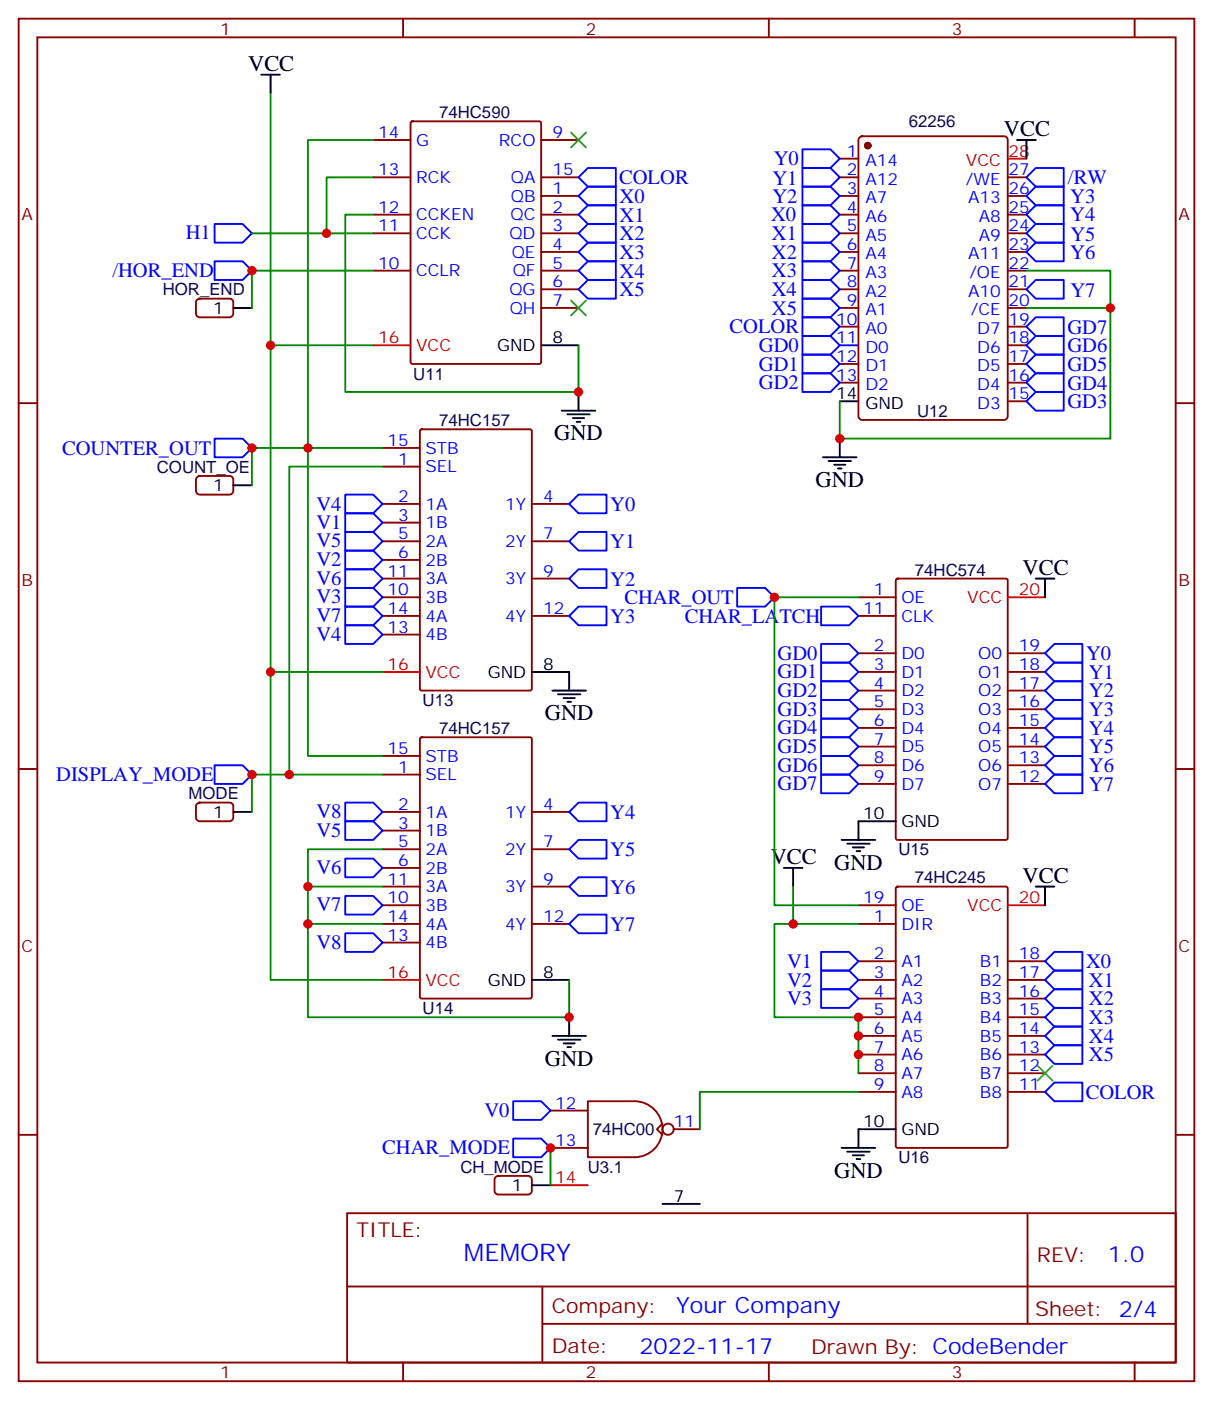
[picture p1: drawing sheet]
<svg xmlns="http://www.w3.org/2000/svg" width="229mm" height="265mm" viewBox="0 0 229 265" stroke-linecap="round" stroke-linejoin="round" font-family="sans-serif">
<g fill="none" stroke="#870000" stroke-width=".35">
<path d="M3.5 3.5h222.3v257.6h-222.3zM7.1 7.1h215.1v250.4h-215.1zM76.2 3.5v3.6M145.3 3.5v3.6M214.5 3.5v3.6M70.6 26.5h7M70.6 33.5h7M77.7 23.1l.3-.2h24l.3 .2v45.3l-.2 .3-24.1 .1-.3-.2zM102.3 26.5h7.1M102.3 33.5h7.1M102.3 37h7.1M158.7 33.5h3.6"/>
<path d="M158.7 37h3.6M158.7 30h3.6M162.5 26l.5-.2h26.8a.71 .71 0 0 1 .7 .7v52.2a.76 .76 0 0 1-.7 .7h-26.8a.76 .76 0 0 1-.7-.7v-52.2zM190.5 33.5h3.5M190.5 37h3.5M37.3 56.7l.4-.3h5.7a.71 .71 0 0 1 .7 .7v2.2a.76 .76 0 0 1-.7 .7h-5.7a.76 .76 0 0 1-.7-.7v-2.2zM70.6 40.6h7M70.6 44.1h7M70.6 51.2h7M102.3 40.6h7.1M102.3 44.1h7.1M102.3 51.2h7.1"/>
<path d="M102.3 47.6h7.1M102.3 54.7h7.1M102.3 58.2h7.1M158.7 40.6h3.6M158.7 44.1h3.6M158.7 51.2h3.6M158.7 47.6h3.6M158.7 54.7h3.6M158.7 58.2h3.6M190.5 40.6h3.5M190.5 44.1h3.5M190.5 51.2h3.5"/>
<path d="M190.5 47.6h3.5M190.5 54.7h3.5M190.5 58.2h3.5M3.5 76.2h3.6M158.7 61.7h3.6M158.7 68.8h3.6M158.7 72.3h3.6M190.5 61.7h3.5M190.5 65.3h3.5M190.5 68.8h3.5M190.5 72.3h3.5M190.5 75.8h3.5"/>
<path d="M222.2 76.2h3.6M37.3 90.2l.4-.2h5.7a.71 .71 0 0 1 .7 .7v2.1a.76 .76 0 0 1-.7 .7h-5.7a.76 .76 0 0 1-.7-.7v-2.1zM72.3 88.2h7.1M72.3 95.2h7.1M72.3 98.8h7.1M72.3 84.7h7.1M79.4 81.3l.3-.2h20.5l.3 .2v48.9l-.1 .3h-20.7l-.3-.2zM100.5 95.2h7.1M72.3 112.9h7.1M72.3 116.4h7.1M72.3 102.3h7.1M72.3 105.8h7.1"/>
<path d="M72.3 109.4h7.1M72.3 119.9h7.1M100.5 116.4h7.1M100.5 102.3h7.1M100.5 109.4h7.1M162.3 112.9h7M162.3 116.4h7M169.4 109.5l.3-.1h20.4l.4 .1v48.9l-.2 .3h-20.6l-.3-.1zM79.4 139.5l.3-.2h20.5l.3 .2v48.9l-.1 .3h-20.7l-.3-.2zM162.3 123.5h7M162.3 127h7M162.3 130.5h7"/>
<path d="M162.3 134.1h7M162.3 137.6h7M190.5 123.5h7.1M190.5 127h7.1M190.5 130.5h7.1M190.5 134.1h7.1M190.5 137.6h7.1M3.5 145.3h3.6M37.3 151.9l.4-.2h5.7a.71 .71 0 0 1 .7 .7v2.1a.76 .76 0 0 1-.7 .7h-5.7a.76 .76 0 0 1-.7-.7v-2.1zM72.3 146.4h7.1M72.3 153.5h7.1M72.3 157h7.1"/>
<path d="M72.3 142.9h7.1M100.5 153.5h7.1M162.3 141.1h7M162.3 144.6h7M162.3 148.2h7M190.5 141.1h7.1M190.5 144.6h7.1M190.5 148.2h7.1M222.2 145.3h3.6M72.3 171.1h7.1M72.3 174.6h7.1M72.3 160.5h7.1"/>
<path d="M72.3 164h7.1M72.3 167.6h7.1M72.3 178.2h7.1M100.5 174.6h7.1M100.5 160.5h7.1M100.5 167.6h7.1M162.3 171.1h7M162.3 174.6h7M169.4 167.7l.3-.1h20.4l.4 .1v48.9l-.2 .3-20.6 .1-.3-.2zM162.3 181.7h7M162.3 185.2h7M162.3 188.7h7"/>
<path d="M162.3 192.3h7M162.3 195.8h7M162.3 199.3h7M190.5 181.7h7.1M190.5 185.2h7.1M190.5 188.7h7.1M190.5 192.3h7.1M190.5 195.8h7.1M190.5 199.3h7.1M3.5 214.5h3.6M104.1 209.9h7M104.1 217h7"/>
<path d="M111.1 208.1h8.8a5.3 5.3 0 0 1 5.3 5.3 5.3 5.3 0 0 1-5.3 5.3h-8.8zM125.2 212.4l-1 1 1 1.1M127.4 213.4h4.9M162.3 202.8h7M162.3 206.4h7M190.5 202.8h7.1M190.5 206.4h7.1M222.2 214.5h3.6M65.6 229.3h156.6v28.2h-156.6zM93.7 222.5l.5-.3h5.6a.71 .71 0 0 1 .7 .8v2.1a.76 .76 0 0 1-.7 .7h-5.6a.76 .76 0 0 1-.7-.7v-2.1zM194.2 229.3l.1 20.9M65.7 243.2h156.4"/>
<path d="M76.2 257.5v3.6M102.5 250.2h119.6M102.5 243.2v14.1M145.3 257.5v3.6M214.5 257.5v3.6"/>
<circle cx="126.3" cy="213.4" r="1.06"/>
</g>
<path d="M190.5 30h3.5M70.6 65.3h7M190.5 112.9h7.1M72.3 127h7.1M190.5 171.1h7.1M72.3 185.2h7.1M104.1 224h7" fill="none" stroke="#f00" stroke-width=".35"/>
<g fill="none" stroke="#000" stroke-width=".35">
<path d="M49.4 14.1h3.5M51.2 14.1v3.5M192.3 26.5h3.5M194 26.5v3.5M44.1 58.2h3.5M102.3 65.3h7.1M106.2 77.6h6.3M107.2 78.3h4.3M108.3 79h2.1M109 79.7h.7M109.4 74.1v3.5M158.7 75.8h3.6"/>
<path d="M44.1 91.7h3.5M155.6 86.4h6.3M156.6 87.1h4.3M157.7 87.8h2.1M158.4 88.5h.7M158.7 82.9v3.5M195.8 109.4h3.5M197.6 109.4v3.5M100.5 127h7.1v3.5M104.4 130.5h6.4M105.5 131.2h4.2M106.5 131.9h2.2"/>
<path d="M107.2 132.6h.7M44.1 153.5h3.5M159.1 158.7h6.4M160.2 159.5h4.2M169.3 155.2h-7v3.5M148.2 164h3.5M149.9 164v3.6M161.2 160.2h2.1M161.9 160.9h.7M195.8 167.6h3.5M197.6 167.6v3.5M100.5 185.2h7.1"/>
<path d="M104.4 195.8h6.4M105.5 196.5h4.2M106.5 197.2h2.2M107.2 197.9h.7M107.6 192.3v3.5M159.1 217h6.4M160.2 217.7h4.2M161.2 218.4h2.1M161.9 219.1h.7M169.3 213.4h-7v3.6M100.5 224h3.6M125.2 227.5h7.1"/>
</g>
<g fill="none" stroke="#00f" stroke-width=".35">
<path d="M109.4 33.5l1.7-1.8h5.3v3.6h-5.3zM109.4 37l1.7-1.7h5.3v3.5h-5.3zM151.7 38.8h5.3l1.7 1.8-1.7 1.7h-5.3zM151.7 28.2h5.3l1.7 1.8-1.7 1.7h-5.3zM151.7 31.7h5.3l1.7 1.8-1.7 1.8h-5.3zM151.7 35.3h5.3l1.7 1.7-1.7 1.8h-5.3zM194 33.5l1.8-1.8h5.3v3.6h-5.3zM194 37l1.8-1.7h5.3v3.5h-5.3zM40.6 42.3h5.3l1.7 1.8-1.7 1.8h-5.3zM40.6 49.4h5.3l1.7 1.8-1.7 1.7h-5.3zM109.4 40.6l1.7-1.8h5.3v3.5h-5.3zM109.4 44.1l1.7-1.8h5.3v3.6h-5.3z"/>
<path d="M109.4 47.6l1.7-1.7h5.3v3.5h-5.3zM109.4 51.2l1.7-1.8h5.3v3.5h-5.3zM109.4 54.7l1.7-1.8h5.3v3.5h-5.3zM151.7 60h5.3l1.7 1.7-1.7 1.8h-5.3zM151.7 42.3h5.3l1.7 1.8-1.7 1.8h-5.3zM151.7 45.9h5.3l1.7 1.7-1.7 1.8h-5.3zM151.7 49.4h5.3l1.7 1.8-1.7 1.7h-5.3zM151.7 52.9h5.3l1.7 1.8-1.7 1.7h-5.3zM151.7 56.4h5.3l1.7 1.8-1.7 1.8h-5.3zM194 40.6l1.8-1.8h5.3v3.5h-5.3zM194 44.1l1.8-1.8h5.3v3.6h-5.3zM194 47.6l1.8-1.7h5.3v3.5h-5.3z"/>
<path d="M194 54.7l1.8-1.8h5.3v3.5h-5.3zM151.7 70.6h5.3l1.7 1.7-1.7 1.8h-5.3zM151.7 67h5.3l1.7 1.8-1.7 1.8h-5.3zM151.7 63.5h5.3l1.7 1.8-1.7 1.7h-5.3zM158.7 65.3h3.6M194 61.7l1.8-1.7h5.3v3.5h-5.3zM194 65.3l1.8-1.8h5.3v3.5h-5.3zM194 68.8l1.8-1.8h5.3v3.6h-5.3zM194 72.3l1.8-1.7h5.3v3.5h-5.3zM195.8 74.1h5.3v3.5h-5.3l-1.8-1.8zM40.6 82.9h5.3l1.7 1.8-1.7 1.7h-5.3zM65.3 97h5.3l1.7 1.8-1.7 1.7h-5.3z"/>
<path d="M65.3 93.5h5.3l1.7 1.7-1.7 1.8h-5.3zM107.6 95.2l1.8-1.7h5.3v3.5h-5.3zM65.3 104.1h5.3l1.7 1.7-1.7 1.8h-5.3zM65.3 111.1h5.3l1.7 1.8-1.7 1.8h-5.3zM65.3 118.2h5.3l1.7 1.7-1.7 1.8h-5.3zM65.3 100.5h5.3l1.7 1.8-1.7 1.8h-5.3zM65.3 107.6h5.3l1.7 1.8-1.7 1.7h-5.3zM65.3 114.7h5.3l1.7 1.7-1.7 1.8h-5.3zM107.6 102.3l1.8-1.8h5.3v3.6h-5.3zM107.6 109.4l1.8-1.8h5.3v3.5h-5.3zM107.6 116.4l1.8-1.7h5.3v3.5h-5.3zM139.3 111.1h5.3l1.8 1.8-1.8 1.8h-5.3z"/>
<path d="M155.2 114.7h5.3l1.8 1.7-1.8 1.8h-5.3zM155.2 121.7h5.3l1.8 1.8-1.8 1.7h-5.3zM155.2 125.2h5.3l1.8 1.8-1.8 1.8h-5.3zM155.2 128.8h5.3l1.8 1.7-1.8 1.8h-5.3zM155.2 132.3h5.3l1.8 1.8-1.8 1.7h-5.3zM155.2 135.8h5.3l1.8 1.8-1.8 1.7h-5.3zM155.2 139.3h5.3l1.8 1.8-1.8 1.8h-5.3zM197.6 123.5l1.7-1.8h5.3v3.5h-5.3zM197.6 127l1.7-1.8h5.3v3.6h-5.3zM197.6 130.5l1.7-1.7h5.3v3.5h-5.3zM197.6 134.1l1.7-1.8h5.3v3.5h-5.3zM197.6 137.6l1.7-1.8h5.3v3.5h-5.3z"/>
<path d="M40.6 144.6h5.3l1.7 1.8-1.7 1.8h-5.3zM65.3 155.2h5.3l1.7 1.8-1.7 1.7h-5.3zM65.3 151.7h5.3l1.7 1.8-1.7 1.7h-5.3zM107.6 153.5l1.8-1.8h5.3v3.5h-5.3zM155.2 142.9h5.3l1.8 1.7-1.8 1.8h-5.3zM155.2 146.4h5.3l1.8 1.8-1.8 1.7h-5.3zM197.6 141.1l1.7-1.8h5.3v3.6h-5.3zM197.6 144.6l1.7-1.7h5.3v3.5h-5.3zM199.3 146.4h5.3v3.5h-5.3l-1.7-1.7zM65.3 162.3h5.3l1.7 1.7-1.7 1.8h-5.3zM65.3 169.3h5.3l1.7 1.8-1.7 1.8h-5.3zM65.3 176.4h5.3l1.7 1.8-1.7 1.7h-5.3z"/>
<path d="M107.6 160.5l1.8-1.8h5.3v3.6h-5.3zM107.6 174.6l1.8-1.7h5.3v3.5h-5.3zM109.4 165.8h5.3v3.5h-5.3l-1.8-1.7zM155.2 179.9h5.3l1.8 1.8-1.8 1.7h-5.3zM155.2 183.4h5.3l1.8 1.8-1.8 1.8h-5.3zM155.2 187h5.3l1.8 1.7-1.8 1.8h-5.3zM197.6 181.7l1.7-1.8h5.3v3.5h-5.3zM197.6 185.2l1.7-1.8h5.3v3.6h-5.3zM197.6 188.7l1.7-1.7h5.3v3.5h-5.3zM197.6 192.3l1.7-1.8h5.3v3.5h-5.3zM197.6 195.8l1.7-1.8h5.3v3.6h-5.3zM197.6 199.3l1.7-1.7h5.3v3.5h-5.3z"/>
<path d="M97 215.2h5.3l1.8 1.8-1.8 1.7h-5.3zM97 208.1h5.3l1.8 1.8-1.8 1.8h-5.3zM197.6 206.4l1.7-1.8h5.3v3.5h-5.3z"/>
</g>
<circle cx="164" cy="27.5" r=".53" fill="#870000" stroke="#870000" stroke-width=".35"/>
<g fill="none" stroke="#008700" stroke-width=".35">
<path d="M51.2 17.6v167.6h21.1M70.6 26.5h-12.4v58.2h-10.6v7M70.6 33.5h-8.9v10.6M47.6 44.1h23M70.6 40.6h-5.3v33.5h44.1v-8.8M70.6 51.2h-23v7M194 51.2h15.9v7h-15.9M209.9 58.2v24.7h-51.2v-7.1M51.2 65.3h19.4M72.3 84.7h-14.1v58.2h14.1M72.3 88.2h-17.6v58.2h17.6M162.3 112.9h-15.9v58.2h15.9"/>
<path d="M51.2 127h21.1M54.7 146.4h-7.1v7.1M58.2 174.6v17.7h49.4v-7.1M72.3 167.6h-14.1v7h14.1M72.3 160.5h-14.1v7.1M149.9 167.6v7M162.3 174.6h-15.9v17.7h15.9v10.5M104.1 217v7M162.3 206.4h-30v7"/>
</g>
<g fill="#c00">
<circle cx="51.2" cy="127" r=".88"/>
<circle cx="58.2" cy="167.6" r=".88"/>
<circle cx="58.2" cy="174.6" r=".88"/>
<circle cx="107.6" cy="192.3" r=".88"/>
<circle cx="51.2" cy="65.3" r=".88"/>
<circle cx="109.4" cy="74.1" r=".88"/>
<circle cx="58.2" cy="84.7" r=".88"/>
<circle cx="61.7" cy="44.1" r=".88"/>
<circle cx="209.9" cy="58.2" r=".88"/>
<circle cx="158.8" cy="82.9" r=".88"/>
<circle cx="146.4" cy="112.9" r=".88"/>
<circle cx="54.7" cy="146.4" r=".88"/>
<circle cx="47.6" cy="51.2" r=".88"/>
<circle cx="47.6" cy="84.7" r=".88"/>
<circle cx="47.6" cy="146.4" r=".88"/>
<circle cx="104.1" cy="217" r=".88"/>
<circle cx="162.3" cy="192.3" r=".88"/>
<circle cx="162.3" cy="195.8" r=".88"/>
<circle cx="162.3" cy="199.3" r=".88"/>
<circle cx="149.9" cy="174.6" r=".88"/>
</g>
<path d="M107.9 25l2.9 2.9M110.8 25l-2.9 2.9M107.9 56.8l2.9 2.8M110.8 56.8l-2.9 2.8M196.1 201.4l2.9 2.9M199 201.4l-2.9 2.9" fill="none" stroke="#3c3" stroke-width=".35"/>
<text font-size="4.6" fill="#00f" x="87.7" y="238.3">MEMORY</text>
<g font-size="4.2">
<text x="46.9" y="13.4">VCC</text>
<text x="189.8" y="25.8">VCC</text>
<text x="104.8" y="83.3">GND</text>
<text x="154.2" y="92.1">GND</text>
<text x="193.3" y="108.7">VCC</text>
<text x="103" y="136.2">GND</text>
<text x="145.7" y="163.3">VCC</text>
<text x="157.7" y="164.4">GND</text>
<text x="193.3" y="166.9">VCC</text>
<text x="103" y="201.4">GND</text>
<text x="157.7" y="222.6">GND</text>
</g>
<g font-size="4.2" fill="#00f">
<text x="209.4" y="238.6">1.0</text>
<text x="127.8" y="248.1">Your Company</text>
<text x="120.9" y="255.9">2022-11-17</text>
</g>
<g font-size="3.9" fill="#00f">
<text x="117" y="34.8">COLOR</text>
<text x="146" y="34.9">Y1</text>
<text x="146.3" y="31.2">Y0</text>
<text x="201.9" y="34.8">/RW</text>
<text x="117.1" y="38.3">X0</text>
<text x="117.1" y="41.9">X1</text>
<text x="145.8" y="41.8">X0</text>
<text x="146" y="38.4">Y2</text>
<text x="202.3" y="38.3">Y3</text>
<text x="202.3" y="41.8">Y4</text>
<text x="35.1" y="45.3">H1</text>
<text x="117.1" y="45.5">X2</text>
<text x="145.9" y="45.3">X1</text>
<text x="202.4" y="45.5">Y5</text>
<text x="21.3" y="52.4">/HOR_END</text>
<text x="117.1" y="49">X3</text>
<text x="117.1" y="52.5">X4</text>
<text x="145.9" y="48.9">X2</text>
<text x="145.9" y="52.4">X3</text>
<text x="202.3" y="48.9">Y6</text>
<text x="117.1" y="56">X5</text>
<text x="145.9" y="55.9">X4</text>
<text x="145.9" y="59.5">X5</text>
<text x="202.4" y="56">Y7</text>
<text x="137.9" y="63">COLOR</text>
<text x="201.8" y="63">GD7</text>
<text x="143.5" y="70">GD1</text>
<text x="143.5" y="66.5">GD0</text>
<text x="201.8" y="66.6">GD6</text>
<text x="201.8" y="70.1">GD5</text>
<text x="143.5" y="73.6">GD2</text>
<text x="201.8" y="73.6">GD4</text>
<text x="201.8" y="77.2">GD3</text>
<text x="11.7" y="85.9">COUNTER_OUT</text>
<text x="59.8" y="100">V1</text>
<text x="59.8" y="96.5">V4</text>
<text x="115.4" y="96.5">Y0</text>
<text x="59.8" y="107">V2</text>
<text x="59.8" y="103.5">V5</text>
<text x="115.4" y="103.7">Y1</text>
<text x="59.8" y="110.5">V6</text>
<text x="115.4" y="110.7">Y2</text>
<text x="59.8" y="114.1">V3</text>
<text x="59.8" y="117.6">V7</text>
<text x="115.4" y="117.8">Y3</text>
<text x="118" y="114.2">CHAR_OUT</text>
<text x="129.4" y="117.7">CHAR_LATCH</text>
<text x="59.8" y="121.1">V4</text>
<text x="147" y="124.7">GD0</text>
<text x="205.3" y="124.7">Y0</text>
<text x="147" y="128.2">GD1</text>
<text x="147" y="131.8">GD2</text>
<text x="205.8" y="128.3">Y1</text>
<text x="205.8" y="131.8">Y2</text>
<text x="147" y="135.3">GD3</text>
<text x="205.8" y="135.3">Y3</text>
<text x="147" y="138.8">GD4</text>
<text x="147" y="142.3">GD5</text>
<text x="205.8" y="138.8">Y4</text>
<text x="205.8" y="142.4">Y5</text>
<text x="10.6" y="147.7">DISPLAY_MODE</text>
<text x="147" y="145.9">GD6</text>
<text x="147" y="149.4">GD7</text>
<text x="205.8" y="145.9">Y6</text>
<text x="205.8" y="149.4">Y7</text>
<text x="59.8" y="154.6">V8</text>
<text x="115.4" y="154.8">Y4</text>
<text x="59.8" y="158.2">V5</text>
<text x="115.4" y="161.9">Y5</text>
<text x="59.8" y="165.2">V6</text>
<text x="59.8" y="172.3">V7</text>
<text x="115.4" y="168.9">Y6</text>
<text x="59.8" y="179.3">V8</text>
<text x="115.4" y="176">Y7</text>
<text x="148.8" y="182.9">V1</text>
<text x="205.3" y="183">X0</text>
<text x="148.8" y="186.5">V2</text>
<text x="148.8" y="190">V3</text>
<text x="205.8" y="186.5">X1</text>
<text x="205.8" y="190">X2</text>
<text x="205.8" y="193.5">X3</text>
<text x="205.8" y="197.1">X4</text>
<text x="205.8" y="200.6">X5</text>
<text x="205.2" y="207.7">COLOR</text>
<text x="91.6" y="211.1">V0</text>
<text x="72.2" y="218.2">CHAR_MODE</text>
</g>
<g font-size="3.9" fill="#800">
<text x="67.4" y="233.9">TITLE:</text>
<text x="196" y="238.6">REV:</text>
<text x="104.3" y="248.1">Company:</text>
<text x="195.7" y="248.7">Sheet: 2/4</text>
<text x="104.3" y="255.8">Date:</text>
<text x="153.3" y="255.9">Drawn By: CodeBender</text>
</g>
<g font-size="3.2" fill="#800">
<text x="41.6" y="6.5">1</text>
<text x="110.8" y="6.5">2</text>
<text x="179.9" y="6.5">3</text>
<text x="4.1" y="41.6">A</text>
<text x="222.8" y="41.6">A</text>
<text x="4.1" y="110.8">B</text>
<text x="222.8" y="110.8">B</text>
<text x="4.1" y="179.9">C</text>
<text x="222.8" y="179.9">C</text>
<text x="41.6" y="260.5">1</text>
<text x="110.8" y="260.5">2</text>
<text x="179.9" y="260.5">3</text>
</g>
<g font-size="3.2" fill="#000080">
<text x="83" y="22.3">74HC590</text>
<text x="171.8" y="24">62256</text>
<text x="30.8" y="55.8">HOR_END</text>
<text x="78.1" y="71.7">U11</text>
<text x="83" y="80.5">74HC157</text>
<text x="173.4" y="78.7">U12</text>
<text x="29.7" y="89.4">COUNT_OE</text>
<text x="173" y="108.8">74HC574</text>
<text x="79.9" y="133.4">U13</text>
<text x="83" y="138.7">74HC157</text>
<text x="35.6" y="151.1">MODE</text>
<text x="169.8" y="161.7">U15</text>
<text x="173" y="167">74HC245</text>
<text x="79.9" y="191.6">U14</text>
<text x="112.1" y="214.6">74HC00</text>
<text x="87" y="221.6">CH_MODE</text>
<text x="111.1" y="221.6">U3.1</text>
<text x="169.8" y="219.9">U16</text>
</g>
<g font-size="3.2" fill="#00f">
<text x="71.5" y="26.1">14</text>
<text x="78.7" y="27.5">G</text>
<text x="94.3" y="27.5">RCO</text>
<text x="104.4" y="26.1">9</text>
<text x="160.1" y="29.6">1</text>
<text x="71.5" y="33.2">13</text>
<text x="78.7" y="34.6">RCK</text>
<text x="96.6" y="34.6">QA</text>
<text x="104.4" y="33.2">15</text>
<text x="160.1" y="33.2">2</text>
<text x="163.6" y="34.9">A12</text>
<text x="163.6" y="31.4">A14</text>
<text x="182.6" y="34.9">/WE</text>
<text x="190.7" y="33.2">27</text>
<text x="71.5" y="40.2">12</text>
<text x="78.7" y="41.6">CCKEN</text>
<text x="96.5" y="41.6">QC</text>
<text x="96.6" y="38.1">QB</text>
<text x="104.4" y="36.7">1</text>
<text x="104.4" y="40.2">2</text>
<text x="160.1" y="40.2">4</text>
<text x="160.1" y="36.7">3</text>
<text x="163.6" y="42">A6</text>
<text x="163.6" y="38.5">A7</text>
<text x="183" y="38.5">A13</text>
<text x="185" y="42">A8</text>
<text x="190.7" y="36.7">26</text>
<text x="190.7" y="40.2">25</text>
<text x="71.5" y="43.7">11</text>
<text x="78.7" y="45.2">CCK</text>
<text x="96.3" y="45.2">QD</text>
<text x="104.4" y="43.7">3</text>
<text x="104.4" y="47.3">4</text>
<text x="160.1" y="47.3">6</text>
<text x="160.1" y="43.7">5</text>
<text x="163.6" y="45.5">A5</text>
<text x="185" y="45.5">A9</text>
<text x="190.7" y="43.7">24</text>
<text x="190.7" y="47.3">23</text>
<text x="71.5" y="50.8">10</text>
<text x="78.7" y="52.2">CCLR</text>
<text x="96.7" y="48.7">QE</text>
<text x="96.9" y="52.2">QF</text>
<text x="104.4" y="50.8">5</text>
<text x="160.1" y="50.8">7</text>
<text x="163.6" y="52.6">A3</text>
<text x="163.6" y="49">A4</text>
<text x="183" y="49">A11</text>
<text x="183.2" y="52.6">/OE</text>
<text x="190.7" y="50.8">22</text>
<text x="96.3" y="55.7">QG</text>
<text x="96.4" y="59.3">QH</text>
<text x="104.4" y="54.3">6</text>
<text x="104.4" y="57.9">7</text>
<text x="160.1" y="57.9">9</text>
<text x="160.1" y="54.3">8</text>
<text x="163.6" y="59.6">A1</text>
<text x="163.6" y="56.1">A2</text>
<text x="183" y="56.1">A10</text>
<text x="183.5" y="59.6">/CE</text>
<text x="190.7" y="54.3">21</text>
<text x="190.7" y="57.9">20</text>
<text x="158.1" y="64.9">11</text>
<text x="158.1" y="61.4">10</text>
<text x="163.6" y="63.1">A0</text>
<text x="184.7" y="63.1">D7</text>
<text x="190.7" y="61.4">19</text>
<text x="190.7" y="64.9">18</text>
<text x="158.1" y="72">13</text>
<text x="158.1" y="68.4">12</text>
<text x="163.6" y="70.2">D1</text>
<text x="163.6" y="66.7">D0</text>
<text x="184.7" y="66.7">D6</text>
<text x="184.7" y="70.2">D5</text>
<text x="190.7" y="68.4">17</text>
<text x="190.7" y="72">16</text>
<text x="163.6" y="73.7">D2</text>
<text x="184.7" y="73.7">D4</text>
<text x="184.7" y="77.3">D3</text>
<text x="190.7" y="75.5">15</text>
<text x="73.2" y="84.3">15</text>
<text x="75.2" y="87.8">1</text>
<text x="80.4" y="89.3">SEL</text>
<text x="80.4" y="85.7">STB</text>
<text x="75.2" y="94.9">2</text>
<text x="102.7" y="94.9">4</text>
<text x="75.2" y="98.4">3</text>
<text x="75.2" y="102">5</text>
<text x="80.4" y="96.3">1A</text>
<text x="80.4" y="99.8">1B</text>
<text x="95.5" y="96.3">1Y</text>
<text x="102.7" y="102">7</text>
<text x="75.2" y="105.5">6</text>
<text x="80.4" y="103.4">2A</text>
<text x="80.4" y="106.9">2B</text>
<text x="95.5" y="103.4">2Y</text>
<text x="73.2" y="112.5">10</text>
<text x="73.2" y="109">11</text>
<text x="80.4" y="113.9">3B</text>
<text x="80.4" y="110.4">3A</text>
<text x="95.5" y="110.4">3Y</text>
<text x="102.7" y="109">9</text>
<text x="165.2" y="112.5">1</text>
<text x="170.4" y="113.9">OE</text>
<text x="73.2" y="119.6">13</text>
<text x="73.2" y="116.1">14</text>
<text x="80.4" y="117.5">4A</text>
<text x="95.5" y="117.5">4Y</text>
<text x="102.7" y="116.1">12</text>
<text x="163.2" y="116.1">11</text>
<text x="170.4" y="117.5">CLK</text>
<text x="80.4" y="121">4B</text>
<text x="165.2" y="123.1">2</text>
<text x="170.4" y="124.5">D0</text>
<text x="184.9" y="124.5">O0</text>
<text x="192.6" y="123.1">19</text>
<text x="165.2" y="126.6">3</text>
<text x="165.2" y="130.2">4</text>
<text x="170.4" y="128.1">D1</text>
<text x="170.4" y="131.6">D2</text>
<text x="184.9" y="128.1">O1</text>
<text x="184.9" y="131.6">O2</text>
<text x="192.6" y="126.6">18</text>
<text x="192.6" y="130.2">17</text>
<text x="165.2" y="133.7">5</text>
<text x="165.2" y="137.2">6</text>
<text x="170.4" y="135.1">D3</text>
<text x="184.9" y="135.1">O3</text>
<text x="192.6" y="133.7">16</text>
<text x="192.6" y="137.2">15</text>
<text x="73.2" y="142.5">15</text>
<text x="80.4" y="143.9">STB</text>
<text x="165.2" y="140.8">7</text>
<text x="170.4" y="138.6">D4</text>
<text x="170.4" y="142.2">D5</text>
<text x="184.9" y="138.6">O4</text>
<text x="184.9" y="142.2">O5</text>
<text x="192.6" y="140.8">14</text>
<text x="75.2" y="146">1</text>
<text x="80.4" y="147.5">SEL</text>
<text x="165.2" y="144.3">8</text>
<text x="165.2" y="147.8">9</text>
<text x="170.4" y="145.7">D6</text>
<text x="170.4" y="149.2">D7</text>
<text x="184.9" y="145.7">O6</text>
<text x="184.9" y="149.2">O7</text>
<text x="192.6" y="144.3">13</text>
<text x="192.6" y="147.8">12</text>
<text x="75.2" y="153.1">2</text>
<text x="80.4" y="154.5">1A</text>
<text x="95.5" y="154.5">1Y</text>
<text x="102.7" y="153.1">4</text>
<text x="75.2" y="156.6">3</text>
<text x="75.2" y="160.2">5</text>
<text x="80.4" y="158">1B</text>
<text x="80.4" y="161.6">2A</text>
<text x="95.5" y="161.6">2Y</text>
<text x="102.7" y="160.2">7</text>
<text x="73.2" y="167.2">11</text>
<text x="75.2" y="163.7">6</text>
<text x="80.4" y="165.1">2B</text>
<text x="102.7" y="167.2">9</text>
<text x="73.2" y="170.7">10</text>
<text x="80.4" y="172.2">3B</text>
<text x="80.4" y="168.6">3A</text>
<text x="95.5" y="168.6">3Y</text>
<text x="163.2" y="170.7">19</text>
<text x="170.4" y="172.2">OE</text>
<text x="73.2" y="177.8">13</text>
<text x="73.2" y="174.3">14</text>
<text x="80.4" y="179.2">4B</text>
<text x="80.4" y="175.7">4A</text>
<text x="95.5" y="175.7">4Y</text>
<text x="102.7" y="174.3">12</text>
<text x="165.2" y="174.3">1</text>
<text x="170.4" y="175.7">DIR</text>
<text x="165.2" y="181.3">2</text>
<text x="165.2" y="184.9">3</text>
<text x="170.4" y="182.7">A1</text>
<text x="185.3" y="182.7">B1</text>
<text x="192.6" y="181.3">18</text>
<text x="192.6" y="184.9">17</text>
<text x="165.2" y="188.4">4</text>
<text x="165.2" y="191.9">5</text>
<text x="170.4" y="186.3">A2</text>
<text x="170.4" y="189.8">A3</text>
<text x="185.3" y="186.3">B2</text>
<text x="185.3" y="189.8">B3</text>
<text x="192.6" y="188.4">16</text>
<text x="192.6" y="191.9">15</text>
<text x="165.2" y="195.4">6</text>
<text x="170.4" y="193.3">A4</text>
<text x="170.4" y="196.8">A5</text>
<text x="185.3" y="193.3">B4</text>
<text x="185.3" y="196.8">B5</text>
<text x="192.6" y="195.4">14</text>
<text x="165.2" y="199">7</text>
<text x="165.2" y="202.5">8</text>
<text x="170.4" y="200.4">A6</text>
<text x="170.4" y="203.9">A7</text>
<text x="185.3" y="200.4">B6</text>
<text x="185.3" y="203.9">B7</text>
<text x="192.6" y="199">13</text>
<text x="192.6" y="202.5">12</text>
<text x="105" y="209.5">12</text>
<text x="165.2" y="206">9</text>
<text x="170.4" y="207.4">A8</text>
<text x="185.3" y="207.4">B8</text>
<text x="192.6" y="206">11</text>
<text x="127.4" y="213.1">11</text>
<text x="105" y="216.6">13</text>
</g>
<g font-size="3.2" fill="#f00">
<text x="190.7" y="29.6">28</text>
<text x="182.6" y="31.4">VCC</text>
<text x="71.5" y="64.9">16</text>
<text x="78.7" y="66.3">VCC</text>
<text x="182.8" y="113.9">VCC</text>
<text x="192.6" y="112.5">20</text>
<text x="73.2" y="126.6">16</text>
<text x="80.4" y="128.1">VCC</text>
<text x="182.8" y="172.2">VCC</text>
<text x="192.6" y="170.7">20</text>
<text x="73.2" y="184.9">16</text>
<text x="80.4" y="186.3">VCC</text>
<text x="105" y="223.7">14</text>
</g>
<g font-size="3.2">
<text x="40.3" y="59.3">1</text>
<text x="104.4" y="64.9">8</text>
<text x="94" y="66.3">GND</text>
<text x="158.1" y="75.5">14</text>
<text x="163.6" y="77.3">GND</text>
<text x="40.3" y="92.8">1</text>
<text x="92.2" y="128.1">GND</text>
<text x="102.7" y="126.6">8</text>
<text x="40.3" y="154.5">1</text>
<text x="163.2" y="154.9">10</text>
<text x="170.4" y="156.3">GND</text>
<text x="102.7" y="184.9">8</text>
<text x="92.2" y="186.3">GND</text>
<text x="163.2" y="213.1">10</text>
<text x="170.4" y="214.5">GND</text>
<text x="96.8" y="225.1">1</text>
<text x="127.4" y="227.2">7</text>
</g>
</svg>
